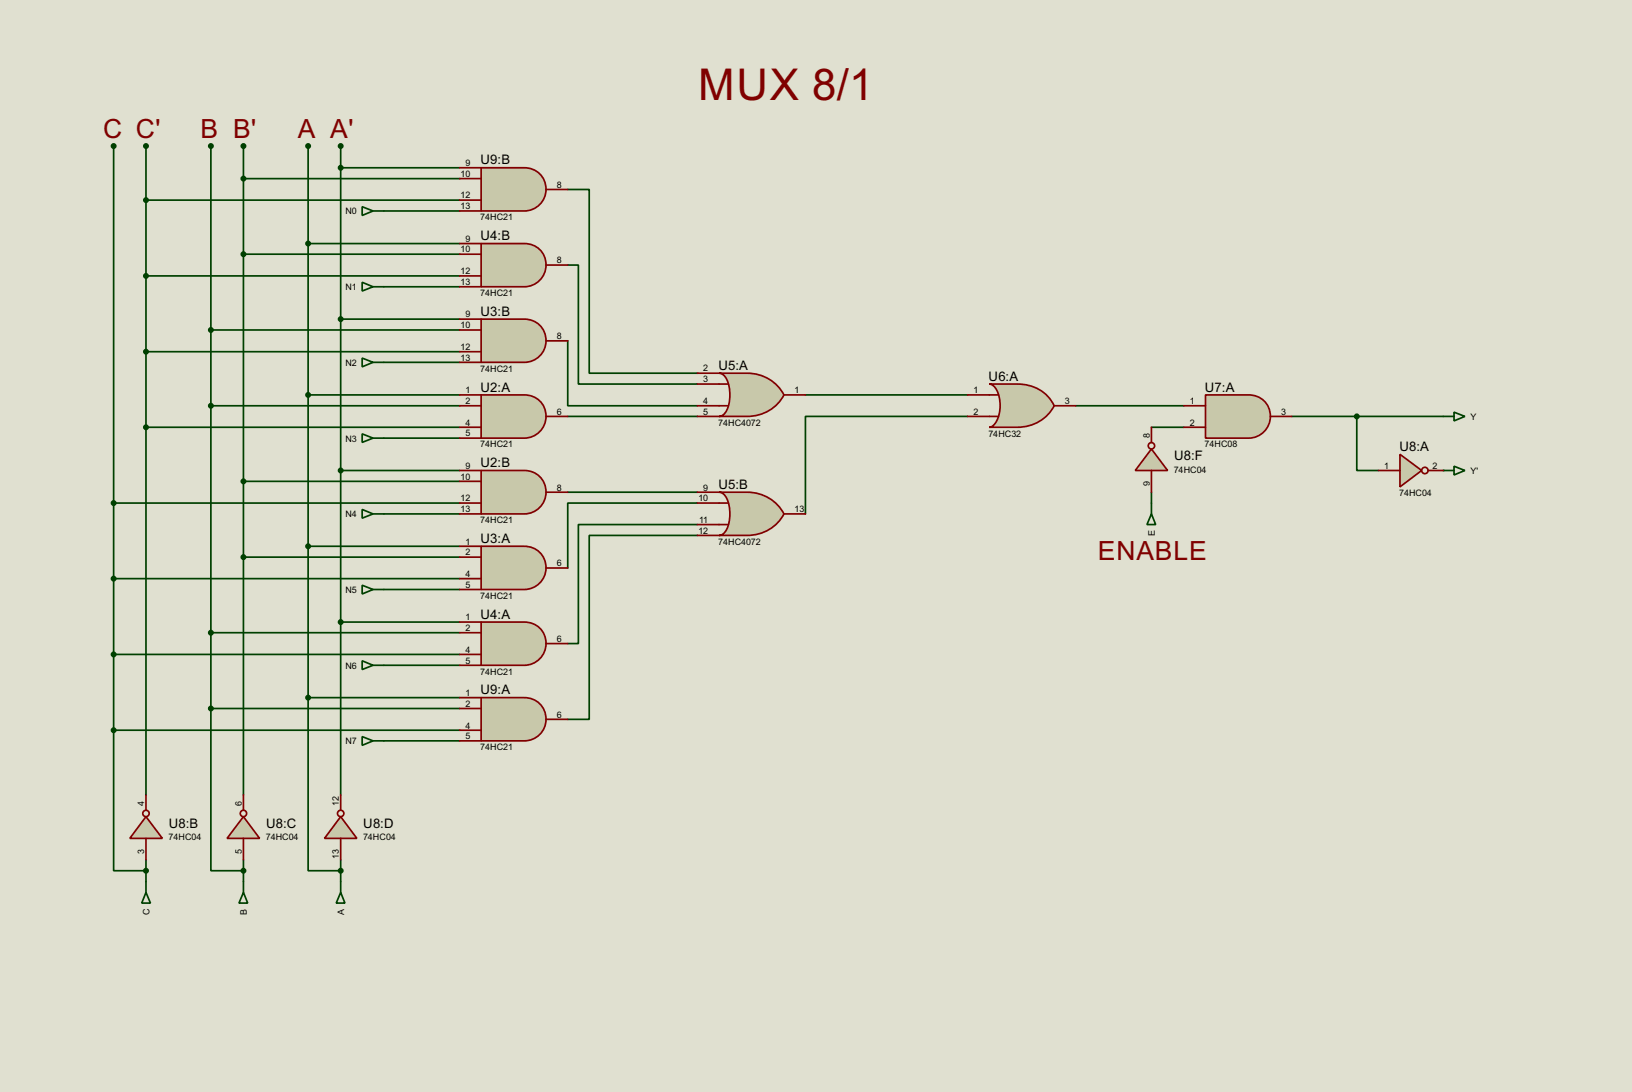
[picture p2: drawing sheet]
<svg xmlns="http://www.w3.org/2000/svg" width="383mm" height="256mm" viewBox="0 0 383 256" stroke-linecap="round" stroke-linejoin="round" font-family="sans-serif">
<path d="M0 0h383.5v256.5h-383.5z" fill="#e0e0d0"/>
<g fill="none" stroke="#004000" stroke-width=".4">
<path d="M26.7 34.3v137.2M34.3 34.3v152.4M49.6 34.3v132.1M57.2 34.3v152.4M72.4 34.3v129.6M80.1 34.3v152.4M80.1 39.4h27.9M34.3 47h73.7M57.2 42h50.8M57.2 59.7h50.8M72.4 57.2h35.6M90.2 49.6h17.8"/>
<path d="M133.4 44.5h5.1v43.2h25.4M34.3 64.8h73.7M49.6 77.5h58.4M80.1 75h27.9M90.2 67.4h17.8M133.4 62.3h2.5v27.9h28M34.3 82.6h73.7M49.6 95.3h58.4M72.4 92.8h35.6M90.2 85.1h17.8M133.4 80.1v15.2h30.5M133.4 97.8h30.5"/>
<path d="M189.3 92.8h38.1M227.4 97.8h-38.1v22.9M252.8 95.3h25.4M303.6 97.8h35.5M318.8 97.8v12.7h5.1M26.7 118.2h81.3M34.3 100.4h73.7M57.2 113.1h50.8M80.1 110.5h27.9M90.2 102.9h17.8M133.4 115.6h30.5M163.9 118.2h-30.5v15.2"/>
<path d="M26.7 135.9h81.3M57.2 130.9h50.8M72.4 128.3h35.6M90.2 120.7h17.8M90.2 138.5h17.8M163.9 123.2h-28v28h-2.5M163.9 125.8h-25.4v43.2h-5.1M26.7 153.7h81.3M49.6 148.6h58.4M80.1 146.1h27.9M90.2 156.3h17.8M26.7 171.5v33h7.6"/>
<path d="M26.7 171.5h81.3M49.6 166.4v38.1h7.6M49.6 166.4h58.4M72.4 163.9v40.6h7.7M72.4 163.9h35.6M90.2 174h17.8M34.3 202v5.1M57.2 202v5.1M80.1 202v5.1"/>
</g>
<circle cx="339.1" cy="110.5" r=".2" fill="#004000"/>
<path d="M270.6 115.6v2.6M270.6 100.4h7.6" fill="none" stroke="#004000" stroke-width=".4"/>
<path d="M169 87.7h6.6a9.6 9.6 0 0 1 8.6 5.1 9.6 9.6 0 0 1-8.6 5h-6.6a3.2 3.2 0 0 0 2.3-3.1 7.7 7.7 0 0 0-1.3-6.6z" fill-rule="evenodd" fill="#c8c8aa" stroke="#800000" stroke-width=".4"/>
<path d="M163.9 95.3h7.1M163.9 90.2h7.1M163.9 87.7h5.1M163.9 97.8h5.1M184.2 92.8h5.1" fill="none" stroke="#800000" stroke-width=".4"/>
<path d="M169 115.6h6.6a9.6 9.6 0 0 1 8.6 5.1 9.6 9.6 0 0 1-8.6 5.1h-6.6a3.2 3.2 0 0 0 2.3-3.2 7.7 7.7 0 0 0-1.3-6.6z" fill-rule="evenodd" fill="#c8c8aa" stroke="#800000" stroke-width=".4"/>
<path d="M163.9 118.2h7.1M163.9 115.6h5.1M163.9 123.2h7.1M163.9 125.8h5.1M184.2 120.7h5.1" fill="none" stroke="#800000" stroke-width=".4"/>
<path d="M232.5 90.2h6.6a9.2 9.2 0 0 1 8.6 5.1 9.6 9.6 0 0 1-8.6 5.1h-6.6a3.5 3.5 0 0 0 2.3-3.2 7.3 7.3 0 0 0-1.4-6.6z" fill-rule="evenodd" fill="#c8c8aa" stroke="#800000" stroke-width=".4"/>
<path d="M227.4 92.8h7.1M227.4 97.8h7.1M247.7 95.3h5.1" fill="none" stroke="#800000" stroke-width=".4"/>
<path d="M270.6 118.2v2.5M270.6 120.7l1 2.5h-2.1z" fill="none" stroke="#004000" stroke-width=".4"/>
<path d="M113.1 92.8h10.1a5.1 5.1 0 0 1 5.1 5 5.1 5.1 0 0 1-5.1 5.1h-10.1z" fill-rule="evenodd" fill="#c8c8aa" stroke="#800000" stroke-width=".4"/>
<path d="M108 92.8h5.1M108 95.3h5.1M128.3 97.8h5.1M108 100.4h5.1M108 102.9h5.1" fill="none" stroke="#800000" stroke-width=".4"/>
<path d="M113.1 110.5h10.1a5.1 5.1 0 0 1 5.1 5.1 5.1 5.1 0 0 1-5.1 5.1h-10.1z" fill-rule="evenodd" fill="#c8c8aa" stroke="#800000" stroke-width=".4"/>
<path d="M108 110.5h5.1M108 113.1h5.1M108 118.2h5.1M128.3 115.6h5.1M108 120.7h5.1" fill="none" stroke="#800000" stroke-width=".4"/>
<path d="M113.1 128.3h10.1a5.1 5.1 0 0 1 5.1 5.1 5.1 5.1 0 0 1-5.1 5.1h-10.1z" fill-rule="evenodd" fill="#c8c8aa" stroke="#800000" stroke-width=".4"/>
<path d="M108 128.3h5.1M108 130.9h5.1M108 135.9h5.1M108 138.5h5.1M128.3 133.4h5.1" fill="none" stroke="#800000" stroke-width=".4"/>
<path d="M113.1 75h10.1a5.1 5.1 0 0 1 5.1 5 5.1 5.1 0 0 1-5.1 5.1h-10.1z" fill-rule="evenodd" fill="#c8c8aa" stroke="#800000" stroke-width=".4"/>
<path d="M108 75h5.1M108 77.5h5.1M108 82.6h5.1M108 85.1h5.1M128.3 80.1h5.1" fill="none" stroke="#800000" stroke-width=".4"/>
<path d="M113.1 146.1h10.1a5.1 5.1 0 0 1 5.1 5.1 5.1 5.1 0 0 1-5.1 5.1h-10.1z" fill-rule="evenodd" fill="#c8c8aa" stroke="#800000" stroke-width=".4"/>
<path d="M108 146.1h5.1M108 148.6h5.1M108 153.7h5.1M108 156.3h5.1M128.3 151.2h5.1" fill="none" stroke="#800000" stroke-width=".4"/>
<path d="M113.1 57.2h10.1a5.1 5.1 0 0 1 5.1 5.1 5.1 5.1 0 0 1-5.1 5.1h-10.1z" fill-rule="evenodd" fill="#c8c8aa" stroke="#800000" stroke-width=".4"/>
<path d="M108 57.2h5.1M108 59.7h5.1M108 64.8h5.1M108 67.4h5.1M128.3 62.3h5.1" fill="none" stroke="#800000" stroke-width=".4"/>
<path d="M113.1 163.9h10.1a5.1 5.1 0 0 1 5.1 5 5.1 5.1 0 0 1-5.1 5.1h-10.1z" fill-rule="evenodd" fill="#c8c8aa" stroke="#800000" stroke-width=".4"/>
<path d="M108 163.9h5.1M108 166.4h5.1M108 171.5h5.1M108 174h5.1M128.3 169h5.1" fill="none" stroke="#800000" stroke-width=".4"/>
<path d="M113.1 39.4h10.1a5.1 5.1 0 0 1 5.1 5.1 5.1 5.1 0 0 1-5.1 5.1h-10.1z" fill-rule="evenodd" fill="#c8c8aa" stroke="#800000" stroke-width=".4"/>
<path d="M108 39.4h5.1M108 42h5.1M108 47h5.1M108 49.6h5.1M128.3 44.5h5.1" fill="none" stroke="#800000" stroke-width=".4"/>
<path d="M34.3 209.6l1.1 2.5h-2.1zM34.3 207.1v2.5M57.2 209.6l1 2.5h-2zM57.2 207.1v2.5M80.1 209.6l1 2.5h-2.1zM80.1 207.1v2.5" fill="none" stroke="#004000" stroke-width=".4"/>
<path d="M34.3 191.8l3.9 5.1h-7.7z" fill="#c8c8aa" stroke="#800000" stroke-width=".4"/>
<g fill="none" stroke="#800000" stroke-width=".4">
<path d="M34.3 186.7v3.6M34.3 196.9v5.1"/>
<circle cx="34.3" cy="191.1" r=".75"/>
</g>
<path d="M57.2 191.8l3.8 5.1h-7.6z" fill="#c8c8aa" stroke="#800000" stroke-width=".4"/>
<g fill="none" stroke="#800000" stroke-width=".4">
<path d="M57.2 186.7v3.6M57.2 196.9v5.1"/>
<circle cx="57.2" cy="191.1" r=".75"/>
</g>
<path d="M80.1 191.8l3.8 5.1h-7.6z" fill="#c8c8aa" stroke="#800000" stroke-width=".4"/>
<g fill="none" stroke="#800000" stroke-width=".4">
<path d="M80.1 186.7v3.6M80.1 196.9v5.1"/>
<circle cx="80" cy="191.1" r=".75"/>
</g>
<g fill="#004000" stroke="#004000" stroke-width=".4">
<circle cx="34.3" cy="204.5" r=".5"/>
<circle cx="34.3" cy="34.3" r=".5"/>
<circle cx="57.2" cy="204.5" r=".5"/>
<circle cx="49.5" cy="34.3" r=".5"/>
<circle cx="57.2" cy="34.3" r=".5"/>
<circle cx="80" cy="204.5" r=".5"/>
<circle cx="72.4" cy="34.3" r=".5"/>
<circle cx="80" cy="34.3" r=".5"/>
<circle cx="26.7" cy="34.3" r=".5"/>
<circle cx="80" cy="39.4" r=".5"/>
<circle cx="57.2" cy="42" r=".5"/>
<circle cx="34.3" cy="47" r=".5"/>
<circle cx="72.4" cy="57.2" r=".5"/>
<circle cx="57.2" cy="59.7" r=".5"/>
<circle cx="34.3" cy="64.8" r=".5"/>
<circle cx="80" cy="75" r=".5"/>
<circle cx="49.5" cy="77.5" r=".5"/>
<circle cx="34.3" cy="82.6" r=".5"/>
<circle cx="72.4" cy="92.8" r=".5"/>
<circle cx="49.5" cy="95.3" r=".5"/>
<circle cx="34.3" cy="100.4" r=".5"/>
<circle cx="80" cy="110.5" r=".5"/>
<circle cx="57.2" cy="113.1" r=".5"/>
<circle cx="26.7" cy="118.2" r=".5"/>
<circle cx="72.4" cy="128.3" r=".5"/>
<circle cx="57.2" cy="130.9" r=".5"/>
<circle cx="26.7" cy="135.9" r=".5"/>
<circle cx="80" cy="146.1" r=".5"/>
<circle cx="49.5" cy="148.6" r=".5"/>
<circle cx="26.7" cy="153.7" r=".5"/>
<circle cx="72.4" cy="163.9" r=".5"/>
<circle cx="49.5" cy="166.4" r=".5"/>
<circle cx="26.7" cy="171.5" r=".5"/>
</g>
<g fill="none" stroke="#004000" stroke-width=".4">
<path d="M85.1 48.6l2.6 1-2.6 1zM87.7 49.6h2.5M85.1 66.3l2.6 1.1-2.6 1zM87.7 67.4h2.5M85.1 84.1l2.6 1-2.6 1.1zM87.7 85.1h2.5M85.1 101.9l2.6 1-2.6 1zM85.1 119.7l2.6 1-2.6 1zM87.7 102.9h2.5M85.1 137.5l2.6 1-2.6 1zM87.7 120.7h2.5M87.7 138.5h2.5"/>
<path d="M85.1 155.2l2.6 1.1-2.6 1zM87.7 156.3h2.5M85.1 173l2.6 1-2.6 1.1zM87.7 174h2.5"/>
</g>
<path d="M283.3 92.8h10.1a5.1 5.1 0 0 1 5.1 5 5.1 5.1 0 0 1-5.1 5.1h-10.1z" fill-rule="evenodd" fill="#c8c8aa" stroke="#800000" stroke-width=".4"/>
<path d="M278.2 95.3h5.1M298.5 97.8h5.1M278.2 100.4h5.1" fill="none" stroke="#800000" stroke-width=".4"/>
<path d="M339.1 97.8h2.6M341.7 96.8l2.5 1-2.5 1.1zM339.1 110.5h2.6M341.7 109.5l2.5 1-2.5 1.1z" fill="none" stroke="#004000" stroke-width=".4"/>
<circle cx="318.8" cy="97.8" r=".5" fill="#004000" stroke="#004000" stroke-width=".4"/>
<path d="M329 106.7l5.1 3.8-5.1 3.9z" fill="#c8c8aa" stroke="#800000" stroke-width=".4"/>
<g fill="none" stroke="#800000" stroke-width=".4">
<path d="M323.9 110.5h5.1M335.6 110.5h3.5"/>
<circle cx="334.8" cy="110.5" r=".75"/>
</g>
<path d="M270.6 105.5l3.8 5h-7.6z" fill="#c8c8aa" stroke="#800000" stroke-width=".4"/>
<g fill="none" stroke="#800000" stroke-width=".4">
<path d="M270.6 100.4v3.5M270.6 110.5v5.1"/>
<circle cx="270.5" cy="104.7" r=".75"/>
</g>
<text font-size="11.5" fill="#800000" x="164" y="23.4">MUX 8/1</text>
<g font-size="7" fill="#800000">
<text x="24.3" y="32.4">C C'</text>
<text x="47.1" y="32.4">B B'</text>
<text x="70" y="32.4">A A'</text>
<text x="258" y="131.5">ENABLE</text>
</g>
<g font-size="3.5">
<text x="112.9" y="38.6">U9:B</text>
<text x="112.9" y="56.4">U4:B</text>
<text x="112.9" y="74.1">U3:B</text>
<text x="168.8" y="86.9">U5:A</text>
<text x="232.3" y="89.4">U6:A</text>
<text x="112.9" y="92">U2:A</text>
<text x="283.1" y="92">U7:A</text>
<text x="328.8" y="105.9">U8:A</text>
<text x="112.9" y="109.7">U2:B</text>
<text x="275.9" y="108.2">U8:F</text>
<text x="168.8" y="114.8">U5:B</text>
<text x="112.9" y="127.5">U3:A</text>
<text x="112.9" y="145.3">U4:A</text>
<text x="112.9" y="163.1">U9:A</text>
<text x="39.7" y="194.5">U8:B</text>
<text x="62.5" y="194.5">U8:C</text>
<text x="85.4" y="194.5">U8:D</text>
</g>
<g font-size="2.4">
<text x="108.2" y="41.6">10</text>
<text x="109.4" y="39">9</text>
<text x="108.2" y="46.6">12</text>
<text x="130.9" y="44.1">8</text>
<text x="81.2" y="50.4">N0</text>
<text x="108.2" y="49.2">13</text>
<text x="112.9" y="51.8">74HC21</text>
<text x="108.2" y="59.3">10</text>
<text x="109.4" y="56.8">9</text>
<text x="108.2" y="64.4">12</text>
<text x="130.9" y="61.9">8</text>
<text x="81.2" y="68.1">N1</text>
<text x="108.2" y="67">13</text>
<text x="112.9" y="69.5">74HC21</text>
<text x="108.2" y="77.1">10</text>
<text x="109.4" y="74.6">9</text>
<text x="108.2" y="82.2">12</text>
<text x="130.9" y="79.7">8</text>
<text x="81.2" y="85.9">N2</text>
<text x="108.2" y="84.7">13</text>
<text x="112.9" y="87.3">74HC21</text>
<text x="165.3" y="87.3">2</text>
<text x="165.3" y="89.8">3</text>
<text x="109.4" y="92.4">1</text>
<text x="109.4" y="94.9">2</text>
<text x="165.3" y="94.9">4</text>
<text x="186.7" y="92.4">1</text>
<text x="228.8" y="92.4">1</text>
<text x="250.2" y="94.9">3</text>
<text x="279.6" y="94.9">1</text>
<text x="109.4" y="100">4</text>
<text x="130.9" y="97.4">6</text>
<text x="165.3" y="97.4">5</text>
<text x="168.8" y="100">74HC4072</text>
<text x="228.8" y="97.4">2</text>
<text x="279.6" y="100">2</text>
<text x="301" y="97.4">3</text>
<text x="345.5" y="98.6">Y</text>
<text x="81.2" y="103.7">N3</text>
<text x="109.4" y="102.5">5</text>
<text x="112.9" y="105.1">74HC21</text>
<text x="232.3" y="102.6">74HC32</text>
<text x="270.2" y="102.9" transform="rotate(-90 270.2 102.9)">8</text>
<text x="283.1" y="105.1">74HC08</text>
<text x="108.2" y="112.7">10</text>
<text x="109.4" y="110.1">9</text>
<text x="275.8" y="111.1">74HC04</text>
<text x="325.3" y="110.1">1</text>
<text x="336.6" y="110.1">2</text>
<text x="345.5" y="111.3">Y'</text>
<text x="108.2" y="117.8">12</text>
<text x="130.9" y="115.2">8</text>
<text x="164.1" y="117.8">10</text>
<text x="165.3" y="115.2">9</text>
<text x="270.2" y="114.2" transform="rotate(-90 270.2 114.2)">9</text>
<text x="328.8" y="116.6">74HC04</text>
<text x="81.2" y="121.5">N4</text>
<text x="108.2" y="120.3">13</text>
<text x="112.9" y="122.9">74HC21</text>
<text x="164.1" y="125.4">12</text>
<text x="164.3" y="122.8">11</text>
<text x="186.7" y="120.3">13</text>
<text x="271.4" y="125.9" transform="rotate(-90 271.4 125.9)">E</text>
<text x="109.4" y="127.9">1</text>
<text x="109.4" y="130.5">2</text>
<text x="168.8" y="128">74HC4072</text>
<text x="109.4" y="135.5">4</text>
<text x="130.9" y="133">6</text>
<text x="81.2" y="139.3">N5</text>
<text x="109.4" y="138.1">5</text>
<text x="112.9" y="140.7">74HC21</text>
<text x="109.4" y="145.7">1</text>
<text x="109.4" y="148.2">2</text>
<text x="109.4" y="153.3">4</text>
<text x="109.4" y="155.9">5</text>
<text x="130.9" y="150.8">6</text>
<text x="81.2" y="157.1">N6</text>
<text x="112.9" y="158.5">74HC21</text>
<text x="109.4" y="163.5">1</text>
<text x="109.4" y="166">2</text>
<text x="109.4" y="171.1">4</text>
<text x="109.4" y="173.6">5</text>
<text x="130.9" y="168.6">6</text>
<text x="81.2" y="174.8">N7</text>
<text x="112.9" y="176.2">74HC21</text>
<text x="33.9" y="189.3" transform="rotate(-90 33.9 189.3)">4</text>
<text x="56.8" y="189.3" transform="rotate(-90 56.8 189.3)">6</text>
<text x="79.7" y="189.3" transform="rotate(-90 79.7 189.3)">12</text>
<text x="39.6" y="197.4">74HC04</text>
<text x="62.5" y="197.4">74HC04</text>
<text x="85.3" y="197.4">74HC04</text>
<text x="33.9" y="200.6" transform="rotate(-90 33.9 200.6)">3</text>
<text x="56.8" y="200.6" transform="rotate(-90 56.8 200.6)">5</text>
<text x="79.7" y="201.7" transform="rotate(-90 79.7 201.7)">13</text>
<text x="35.1" y="214.9" transform="rotate(-90 35.1 214.9)">C</text>
<text x="58" y="214.8" transform="rotate(-90 58 214.8)">B</text>
<text x="80.9" y="214.8" transform="rotate(-90 80.9 214.8)">A</text>
</g>
</svg>
